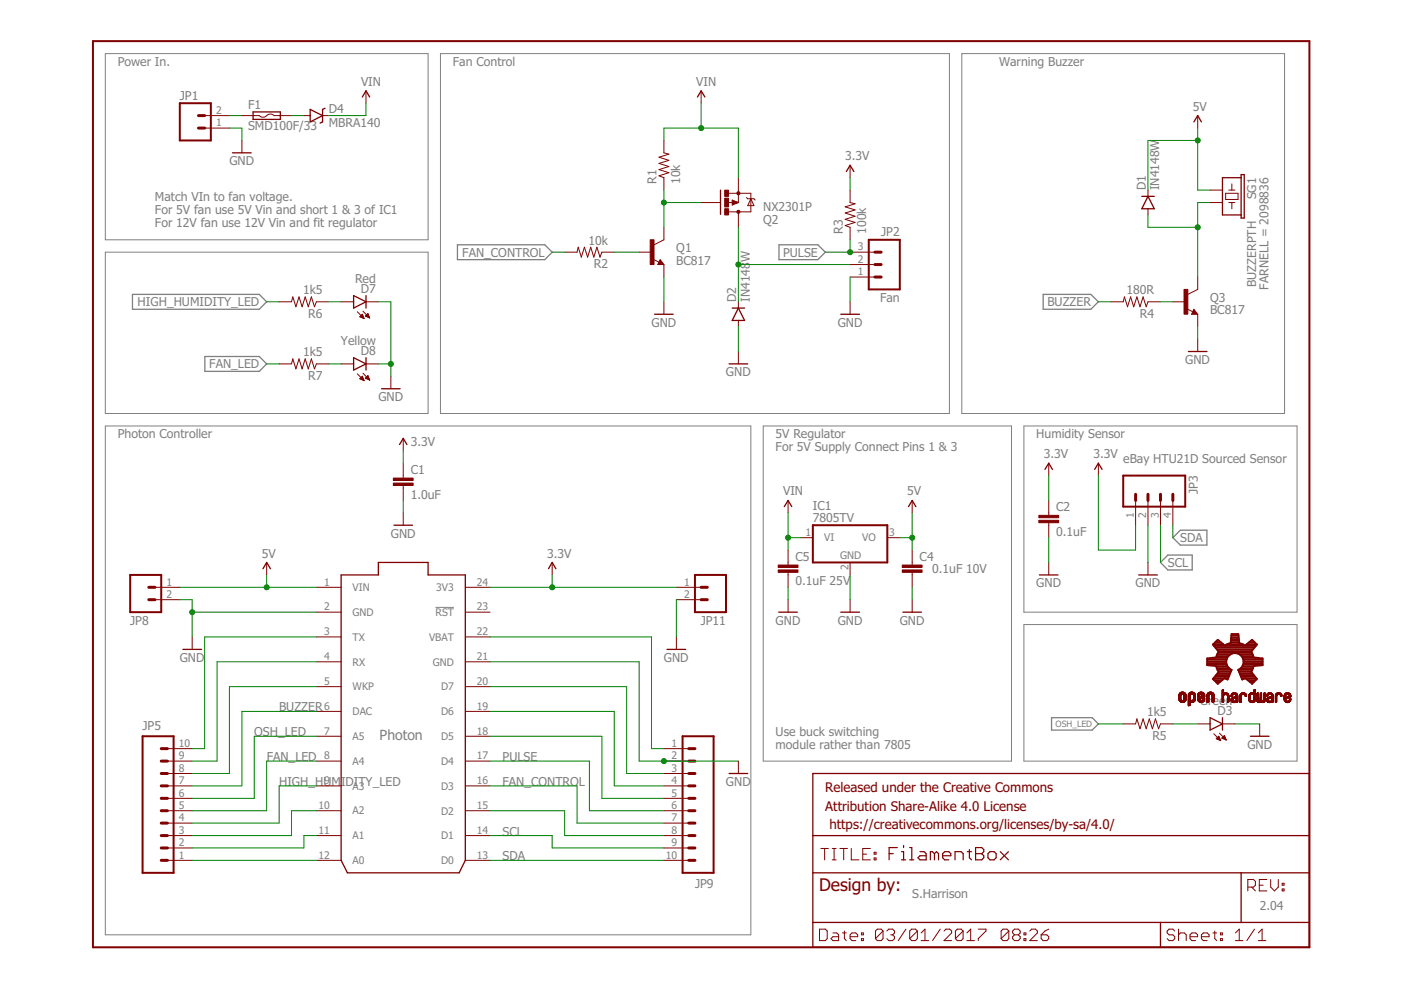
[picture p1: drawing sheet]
<svg xmlns="http://www.w3.org/2000/svg" width="297mm" height="210mm" viewBox="0 0 297 210" stroke-linecap="round" stroke-linejoin="round" font-family="sans-serif">
<path d="M22.3 11.4h68.5v39.4h-68.5zM93.4 11.4h107.9v76.3h-107.9zM203.9 11.4h68.5v76.3h-68.5zM22.3 53.5h68.5v34.2h-68.5zM22.3 90.3h136.9v107.9h-136.9zM161.8 90.3h52.7v71.1h-52.7zM217.1 90.3h57.9v39.5h-57.9zM92.3 128.8h3.9M217.1 132.4h57.9v29h-57.9z" fill="none" stroke="#808080" stroke-width=".21"/>
<path d="M97 51.9h18.5l1.6 1.6-1.6 1.6h-18.5zM165.2 51.9h8.2l1.6 1.6-1.6 1.6h-8.2zM28.1 62.4h26.9l1.5 1.6-1.5 1.6h-26.9zM43.4 75.6h11.6l1.5 1.6-1.5 1.5h-11.6zM221.2 62.4h10.1l1.6 1.6-1.6 1.6h-10.1zM246 119.3l1.6-1.6h5.2v3.1h-5.2zM248.7 114l1.6-1.6h5.6v3.2h-5.6zM222.9 152.2h8.7l1.3 1.3-1.3 1.3h-8.7z" fill="none" stroke="#808080" stroke-width=".28"/>
<g fill="none" stroke="#800000" stroke-width=".28">
<path d="M49.3 32.4h4M53.7 23.7h5.7v1.6h-5.7zM65.8 23.2l2.6 1.3-2.6 1.3zM68.9 22.9l-.5 .3v2.6l-.5 .3M76.8 20.6l.8-1.3 .8 1.3M147.9 20.6l.8-1.3 .8 1.3M179.5 36.4l.7-1.3 .8 1.3M253.1 25.8l.8-1.3 .8 1.3M263.1 37.7h-3.9v7.9h3.9M263.1 37h.7v9.2h-.7zM140 55.6l.1 .2h-.4l.3-.5 .5 .7h-.8M152.8 40.3v5.1"/>
<path d="M242.1 41.6h2.6M243.4 41.6l1.3 2.7h-2.6zM75 62.7l2.6 1.3-2.6 1.3zM75 75.8l2.6 1.4-2.6 1.3zM77.6 62.7v2.6M77.6 75.8v2.7M138.8 66.6h3.9M154.6 77.2h3.9M155.2 65.3h2.7M156.5 65.3l1.4 2.6h-2.7zM178.3 66.6h3.9M252 74.5h3.9"/>
<path d="M253.1 66.1l.2 .3h-.4l.2-.6 .6 .7h-.8M80.9 82.4h3.9M84.7 94.3l.8-1.4 .8 1.4M221.6 99.5l.8-1.3 .7 1.3M232.1 99.5l.8-1.3 .8 1.3M83.5 111.4h4M166.3 107.4l.8-1.3 .8 1.3M192.6 107.4l.8-1.3 .8 1.3M38.8 137.7h3.9M55.8 120.6l.7-1.3 .8 1.3M72.3 121.9h7.9v-2.6h10.6v2.6h7.9v60.5l-1.4 2.7h-23.6l-1.4-2.7zM116.3 120.6l.8-1.3 .8 1.3"/>
<path d="M141.4 137.7h4M165.1 129.8h4M178.3 129.8h3.9M191.4 129.8h4M220.4 121.9h3.9M241.4 121.9h4M256.6 152.2l2.6 1.3-2.6 1.3zM259.2 152.2v2.6M265.1 156.1h4M154.6 164h3.9M172.3 164h105.3v36.9h-105.3zM172.3 177.2h105.3"/>
<path d="M172.3 185.1h105.3M172.3 195.6h105.3M246 195.6v5.3M263.1 185.1v10.5"/>
</g>
<g fill="none" stroke="#800000" stroke-width=".21">
<path d="M77.6 19.3v2.6M148.7 19.3v2.6M43.4 27.2h5.2M43.4 24.5h5.2M51.3 24.5h3.7a1.18 1.18 0 0 0 1.8-.2 1.06 1.06 0 0 1 1.3 .2h3.7M51.3 29.8v2.6M64.4 24.5h1.4M68.4 24.5h1.3M140.8 29.8v2.6l1 .3-2.1 .6 2.1 .7-2.1 .6 2.1 .7-2.1 .7 2.1 .6-2.1 .7 1.1 .4v2.6M156.5 37.7v5.2M180.2 35.1v2.6M253.9 24.5v2.7"/>
<path d="M261.2 39v1.3M119.7 53.5h2.6l.3-1.1 .7 2.1 .6-2.1 .7 2.1 .6-2.1 .7 2.1 .7-2.1 .6 2.1 .4-1h2.6M135.5 53.5h2.6M138.5 54.9l1.2 .7M140 55.1l.8 1h-1.4zM140.8 48.2v2.6l-2.1 1.1M140.8 56.1v2.6M148.7 42.9h3.9M154.5 41h4.7v3.9h-4.7M154.5 42.9h.9M155.2 42.4l1.3 .5-1.3 .6zM156.5 44.9v3.3"/>
<path d="M158.3 41.9l.2 .2h1.4l.2 .3M159.2 42.1l.7 1.5h-1.4zM180.2 58.7h5.3M180.2 56.1h5.3M180.2 53.5h5.3M180.2 40.3v2.6l1.1 .3-2.1 .7 2.1 .6-2.1 .7 2.1 .6-2.1 .7 2.1 .7-2.1 .6 1 .4v2.6M243.4 40.3v1.3M243.4 44.3v1.3M253.9 58.7v2.7l-2.1 1M256.6 42.9h2.6M256.6 40.3h2.6M259.9 41h2.6v1.3h-2.6z"/>
<path d="M260.5 42.9h1.3M260.5 40.3h1.3M261.2 42.9v1.4M59.2 64h2.6l.3-1.1 .6 2.1 .7-2.1 .7 2.1 .6-2.1 .7 2.1 .6-2.1 .7 2.1 .4-1h2.6M59.2 77.2h2.6l.3-1.1 .6 2.1 .7-2.1 .7 2.1 .6-2.1 .7 2.1 .6-2.1 .7 2.1 .4-1h2.6M72.3 64h2.7M72.3 77.2h2.7M75.8 66.1l1.4 1.4M75.8 79.3l1.4 1.4M76.3 67.2h.7M76.4 67.1h.6M76.5 66.9h.4"/>
<path d="M76.6 67.3h.5M76.6 66.8h.3M76.7 79.9h.2M76.8 66.7h.1M76.8 66.6l.4 .9-.9-.3zM76.8 79.8l-.5 .5 .9 .4M76.8 79.8l.4 .9M76.8 79.8h.1M76.9 67.4h.3M76.9 66l1.5 1.4M76.9 79.1l1.5 1.5M77.5 67l.5-.5 .4 .9z"/>
<path d="M77.5 67.1h.7M77.6 66.9h.6M77.6 64h2.6M77.6 77.2h2.6M77.7 66.8h.4M77.7 79.9h.4M77.8 66.7h.3M77.8 67.2h.5M77.9 79.8h.2M77.9 66.5h.1M78 79.7h.1M78 79.7l-.5 .5"/>
<path d="M78 79.7l.4 .9M78.1 67.3h.2M82.9 79.8v2.6M140.8 64v2.6M156.5 64v1.3M156.5 67.9v1.4M156.5 74.5v2.7M180.2 64v2.6M235.5 64h2.6l.3-1.1 .7 2.1 .6-2.1 .7 2.1 .6-2.1 .7 2.1 .7-2.1 .6 2.1 .4-1h2.6M248.7 64h2.6M251.6 65.5l1.3 .6M253.1 65.6l.8 1h-1.3z"/>
<path d="M253.9 66.6v2.7M253.9 71.9v2.6M76.3 80.3h.7M76.4 80.2h.6M76.5 80.4h.6M76.6 80.1h.3M76.8 80.5h.3M77.1 80.7h.1M77.5 80.2h.7M77.5 80.2l.9 .4M77.6 80.1h.6M77.7 80.3h.6"/>
<path d="M78 80.4h.3M78.3 80.5h.1M85.5 92.9v2.7M85.5 98.2v3.2M222.4 98.2v2.6M232.9 98.2v2.6M56.5 119.3v2.6M85.5 103v3.1M85.5 108.7v2.7M117.1 119.3v2.6M167.1 106.1v2.6M167.1 116.6v3.2"/>
<path d="M169.7 114h2.6M180.2 119.3v2.6M188.1 114h2.7M193.4 106.1v2.6M193.4 116.6v3.2M222.4 106.1v3.2M222.4 110.8v3.2M222.4 119.3v2.6M240.8 106.1v5.3M243.4 106.1v5.3M243.4 119.3v2.6M246 106.1v5.3"/>
<path d="M248.7 106.1v5.3M32.9 124.5h5.2M32.9 127.1h5.2M40.7 135v2.7M67.1 124.5h5.2M67.1 129.8h5.2M67.1 135h5.2M98.7 124.5h5.2M98.7 129.8h5.2M98.7 135h5.2M143.4 124.5h5.3M143.4 127.1h5.3"/>
<path d="M143.4 135v2.7M167.1 121.4v3.1M167.1 127.1v2.7M180.2 127.1v2.7M193.4 121.4v3.1M193.4 127.1v2.7M35.5 158.7h5.2M67.1 140.3h5.2M67.1 145.6h5.2M67.1 150.8h5.2M67.1 156.1h5.2M98.7 140.3h5.2"/>
<path d="M98.7 145.6h5.2M98.7 150.8h5.2M98.7 156.1h5.2M140.8 158.7h5.2M238.1 153.5h2.7l.2-1.1 .7 2.1 .7-2.1 .6 2.1 .7-2.1 .6 2.1 .7-2.1 .6 2.1 .4-1h2.7M250 148.3h.4M250 148.2l.4 .1M250 148.2h.3M250 148.1h.3M250 148h.3M250 147.9h.3M250 147.8h.3"/>
<path d="M250 147.7h.3M250 147.6h.3M250 147.5h.3M250 147.4h.3M250 147.3h.4M250 148.4h.5M250 148.3l.4 .1M250 148.4l.6 .1M250 147.2h.5M250 148.5h.7M250 148.5h1.4M250.1 147.1h1.3"/>
<path d="M250.1 147h1.2M250.1 148.7h1.2M250.2 148.7h1M250.2 146.9h1M250.2 148.8h1M250.3 148.8h.8M250.3 146.8h.8M250.4 148.9h.7M250.4 147.4h-.4M250.4 146.8h.6M250.6 148.9h.2M250.6 147.2h-.6"/>
<path d="M250.6 146.7h.2M250.8 148.5h.6M250.8 147.2h.6M251 147.2l.5 .1M251 148.4h.5M251 147.3h.5M251 148.3h.5M251 147.4h.5M251.1 148.2h.4M251.1 148.1h.4M251.1 148h.4M251.1 147.9h.4"/>
<path d="M251.1 147.8h.4M251.1 147.7h.4M251.1 147.6h.4M251.1 147.5h.4M251.1 147.4h.4M251.4 148.6h-1.3M251.4 147.1l-1.4 .1M251.4 148.4l-.5 .1M251.5 148.4h-.5M251.9 149.6h.2M251.9 149.5h.4M251.9 149.4h.4"/>
<path d="M251.9 149.3h.4M251.9 149.2h.4M251.9 149.1h.4M251.9 149h.4M251.9 148.5h.7M251.9 148.4l.6 .1M251.9 148.4h.5M251.9 148.3l.5 .1M251.9 148.3h.5M251.9 148.2l.4 .1M251.9 148.2h.4M251.9 148.1h.4"/>
<path d="M251.9 148h.4M251.9 147.9h.4M251.9 147.8h.4M251.9 147.7h.4M251.9 147.6h.4M251.9 147.5h.4M251.9 147.4h.4M251.9 147.3h.5M252 147.2h.5M252 147.2h1.4M252 147.1h1.4M252.1 147h1.2"/>
<path d="M252.2 146.9h1M252.3 149.6h-.4M252.3 146.8h.8M252.3 149.5h-.4M252.3 148.9h-.4M252.3 147.4h-.4M252.4 146.8h.6M252.4 147.3h-.5M252.5 147.2h-.5M252.6 148.9h.2M252.6 146.7h.2M252.8 148.5h.6"/>
<path d="M252.8 147.2h.6M252.9 148.4h.5M252.9 147.2h.5M253 147.3h.4M253 148.4h.4M253 148.3h.4M253 147.4h.4M253 148.9h-1.1M253 148.2h.4M253 148.1h.4M253 148h.4M253 147.9h.4"/>
<path d="M253 147.8h.4M253 147.7h.4M253 147.6h.4M253 147.5h.4M253.1 148.8h-1.2M253.2 148.8h-1.3M253.2 148.7h-1.3M253.3 148.7h-1.4M253.3 148.6h-1.4M253.4 148.5l-1.5 .1M253.4 148.5h-.5M253.9 148.3l.5 .1"/>
<path d="M253.9 148.3h.4M253.9 148.2h.4M253.9 147.7h1.5M253.9 147.7h.4M253.9 147.6h.4M253.9 147.4h.4M253.9 153.5h2.7M253.9 148.4h.5M254 148.4l.5 .1M254 148.5h.6M254 148.5h1.3M254 147.1h1.3"/>
<path d="M254 148.6h1.3M254.1 147h1.2M254.1 148.7h1.1M254.2 148.8h1M254.2 146.9h1M254.3 146.8h.8M254.3 148.9h.7M254.3 147.5h-.4M254.3 146.8h.7M254.4 148.2h-.5M254.4 147.3l-.5 .1M254.4 147.3h-.5"/>
<path d="M254.4 147.7h1M254.4 147.2l-.5 .1M254.5 148.1l-.6 .1M254.5 148.9h.3M254.5 147.2h-.5M254.6 146.7h.2M254.6 147.6h.8M254.6 148.1h-.7M254.7 148l-.8 .1M254.7 147.6h.7M254.8 147.5h.6M254.8 147.2h.6"/>
<path d="M254.8 148h-.9M254.9 147.2h.5M254.9 148.4h.5M254.9 147.3h.5M255 147.9h-1.1M255 147.4h.4M255 147.3h.4M255 148.3h.4M255 148.2h.4M255 148.1h.4M255.1 147.9h-1.2M255.1 148.8h-.8"/>
<path d="M255.1 148.1h.3M255.2 147.8h-1.3M255.3 148h.1M255.3 147.8h-1.4M255.4 148.5h-.6M255.4 147.1l-1.4 .1M255.4 148.4h-.4M255.9 148.7h.4M255.9 148.6h.4M255.9 148.5h.4M255.9 148.4h.4M255.9 148.3h.4"/>
<path d="M255.9 148.2h.4M255.9 148.1h.4M255.9 148h.4M255.9 147.9h.4M255.9 147.8h.4M255.9 147.7h.4M255.9 147.6h.4M255.9 147.5h.4M255.9 147.4h.4M255.9 148.9h.3M255.9 147.3h.4M255.9 147.2h.5"/>
<path d="M256 147.1h1.3M256 147h1.3M256.1 147h1.2M256.1 146.9h1.1M256.2 146.9h1M256.2 148.8h-.3M256.3 146.8h.7M256.3 148.8h-.4M256.3 147.4h-.4M256.4 147.3h-.5M256.5 147.2h-.6M256.6 146.7h.2"/>
<path d="M256.8 147.2h.6M256.9 147.2l.5 .1M256.9 147.3h.5M257 147.4h.4M257 147.3h.4M257 148.7h.4M257 148.6h.4M257 148.5h.4M257 148.4h.4M257 148.3h.4M257 148.2h.4M257 148.1h.4"/>
<path d="M257 148h.4M257 147.9h.4M257 147.8h.4M257 147.7h.4M257 147.6h.4M257 147.5h.4M257.3 148.9h-.3M257.3 155.6l1.5 1.4M257.3 148.8h-.3M257.3 147.1l-1.3 .1M257.4 148.8h-.4M257.9 156.6l.9 .4"/>
<path d="M257.9 156.6h.7M258 156.5h.6M258.1 156.7h.6M258.1 156.4h.4M258.3 156.2h.2M258.4 156.1h.1M258.4 156.1l-.5 .5M258.4 156.1l.4 .9M258.4 156.9h.3M258.5 155.4l1.5 1.5M258.7 157h.1M259.1 156.5h.7"/>
<path d="M259.1 146.3h.3M259.1 148.8h.3M259.1 148.7h.3M259.1 148.6h.3M259.1 148.5h.3M259.1 148.4h.3M259.1 148.3h.3M259.1 148.2h.3M259.1 148.1h.3M259.1 148h.3M259.1 147.9h.3M259.1 147.8h.3"/>
<path d="M259.1 147.7h.3M259.1 147.6h.3M259.1 147.5h.3M259.1 147.4h.4M259.1 147.1h1.3M259.1 147h1.2M259.1 146.9h.4M259.1 146.9h.3M259.1 146.8h.3M259.1 146.7h.3M259.1 146.6h.3M259.1 146.5h.3"/>
<path d="M259.1 146.4h.3M259.2 146.3h.2M259.2 153.5h2.6M259.2 156.4h.6M259.2 148.9h-.1M259.2 146.2h.2M259.3 156.2h.4M259.3 156.6h.6M259.4 148.9h-.3M259.4 148.8h-.3M259.4 156.1h.3M259.5 147.3l-.4 .1"/>
<path d="M259.5 146.9h.6M259.6 156h.1M259.6 147.3h-.5M259.6 156l-.5 .5 .9 .4M259.6 156l.4 .9M259.6 146.9h.5M259.6 156.7h.3M259.6 147.2l-.5 .1M259.8 147.2h-.7M259.9 147.2h.5M259.9 156.9h.1M260.1 147.2l.4 .1"/>
<path d="M260.1 147.3h.4M260.2 147.3h.3M260.2 147.4h.3M260.2 147.6h.3M260.2 147.5h.3M260.3 148.9h.1M260.3 148.8h.2M260.3 148.7h.2M260.3 148.6h.2M260.3 148.5h.2M260.3 148.4h.2M260.3 148.3h.2"/>
<path d="M260.3 148.2h.2M260.3 148.1h.2M260.3 148h.2M260.3 147.9h.2M260.3 147.8h.2M260.3 147.7h.2M260.3 147.6h.2M260.5 148.9h-.2M260.5 148.8h-.2M261 148.4l.3 .1M261 148.4h.3M261 148.3h.3"/>
<path d="M261 147.7h.2M261 147.6h.3M261 147.5h.3M261 148.6h.5M261 148.5l.4 .1M261 148.5h.4M261 147.7h.1M261 148.7h.9M261 147.3h.4M261.1 148.7h.8M261.1 147.2h.4M261.1 148.8h.8"/>
<path d="M261.2 147.2h1.1M261.2 148.8h.7M261.2 147.1h1M261.2 148.9h.7M261.3 147h.9M261.3 147.6h-.3M261.3 147h.8M261.3 148.3l-.3 .1M261.3 147.4l-.3 .1M261.4 147.4h-.4M261.4 148.9h.5M261.4 148.2l-.4 .1"/>
<path d="M261.4 147.9h1M261.4 146.9h.6M261.5 147.3h-.5M261.5 148.2h-.5M261.5 146.9h.5M261.5 149h.1M261.5 147.8h.9M261.6 148.9l.1 .1M261.6 148.1l-.6 .1M261.6 147.8h.8M261.7 147.2h-.6M261.7 148.1h-.6"/>
<path d="M261.7 147.2h.6M261.8 148.6h.1M261.8 147.7h.6M261.9 148l-.8 .1M261.9 147.7h.5M261.9 147.2h.4M262 147.3h.4M262 148h-.8M262 147.6h.4M262.1 147.4h.3M262.1 148h.3M262.1 148.8h.3"/>
<path d="M262.1 148.7h.3M262.1 148.6h.3M262.1 148.5h.3M262.1 148.4h.3M262.1 148.3h.3M262.1 148.2h.3M262.1 148.1h.3M262.1 147.6h.3M262.1 147.5h.3M262.2 148.9h-.1M262.4 148.9h-.3M262.4 148.8h-.3"/>
<path d="M262.4 147.9l-1.1 .1M262.9 148.8h.3M262.9 148.7h.3M262.9 148.6h.3M262.9 148.5h.3M262.9 148.4h.3M262.9 148.3h.3M262.9 148.2h.3M262.9 148.1h.3M262.9 148h.3M262.9 147.9h.3M262.9 147.8h.3"/>
<path d="M262.9 147.7h.3M262.9 147.6h.3M262.9 147.4h.3M262.9 147.3h.4M263 148.9h-.1M263 147.2h1.2M263.1 147.1h1M263.1 147h1M263.1 148.9h-.2M263.2 147h.8M263.2 148.8h-.3M263.2 147.5h-.3"/>
<path d="M263.2 147.4h-.3M263.3 146.9h.6M263.3 147.3h-.4M263.4 146.9h.4M263.4 147.2l-.4 .1M263.6 147.2h-.6M263.6 147.2h.6M263.8 147.2l.4 .1M263.8 147.3h.5M263.9 147.3h.4M263.9 147.4h.4M264 147.4h.3"/>
<path d="M264 147.5h.3M264 147.7h.2M264.3 147.6h-.3M264.8 148.3l.3 .1M264.8 148.3h.2M264.8 148.2h.2M264.8 148.1h.2M264.8 148h.2M264.8 147.9h.2M264.8 147.8h.2M264.8 147.7h.2M264.8 147.6h.2"/>
<path d="M264.8 148.4h.3M264.8 147.4h.3M264.8 148.4l.3 .1M264.8 148.5l.4 .1M264.8 148.5h.4M264.8 148.6h.5M264.8 147.2h.5M264.9 148.7h1.2M264.9 147.2h1.3M264.9 147.1h1.3M264.9 148.8h1.1M265 147h1.2"/>
<path d="M265 148.8h.9M265.1 148.9h.8M265.1 147.5h-.3M265.1 147.4h-.3M265.2 147.3l-.4 .1M265.2 146.9h.5M265.2 148.9h.5M265.2 147.3h-.4M265.4 148.9v.1M265.4 147.2h-.5M265.5 148.9v.1M265.5 147.2h.7"/>
<path d="M265.5 149h.1M265.7 147.2h.5M265.7 148.6h.4M265.7 147.3h.5M265.8 148.5h.3M265.8 147.3h.4M265.8 147.4h.4M265.9 148.4h.3M265.9 148.3h.3M265.9 148.2h.3M265.9 148.1h.3M265.9 148h.3"/>
<path d="M265.9 147.9h.3M265.9 147.8h.3M265.9 147.7h.3M265.9 147.6h.3M265.9 147.5h.3M265.9 147.4h.3M265.9 146.9h.3M265.9 146.8h.3M265.9 146.7h.3M265.9 146.6h.3M265.9 146.5h.3M265.9 146.4h.3"/>
<path d="M265.9 146.3h.3M266 146.2h.2M266 148.7h-1.1M266.1 148.6h-.5M266.1 148.4l-.3 .1M266.5 148.4h.3M266.5 148.3h.3M266.5 148.2h.3M266.5 148.1h.3M266.5 148h.3M266.5 147.9h.3M266.5 147.8h.3"/>
<path d="M266.5 147.7h.3M266.5 147.6h.3M266.5 147.5h.3M266.5 147.4h.3M266.5 147.3h.3M266.5 147.2h.3M266.5 147.1h.3M266.5 147h.3M266.5 148.6h.4M266.5 148.5l.3 .1M266.5 148.5h.3M266.5 148.4l.3 .1"/>
<path d="M266.5 148.7h1.7M266.6 148.8h1.5M266.6 148.7h1.5M266.6 146.9h.2M266.7 148.9h1.3M266.7 146.9h.1M266.9 149h.1M267 148.9v.1M267.1 153.5v2.6M267.1 148.6h.5M267.1 148.6h.4M267.2 148.5h.3"/>
<path d="M267.2 148.4l.3 .1M267.2 148.4h.3M267.2 148.3h.3M267.2 148.2h.3M267.2 148.1h.3M267.2 148h.3M267.2 147.9h.3M267.2 147.8h.3M267.2 148.9h-.4M267.2 147.7h.3M267.2 147.6h.3M267.2 147.5h.3"/>
<path d="M267.2 147.4h.3M267.2 147.3h.3M267.2 147.2h.3M267.2 147.1h.3M267.2 147h.3M267.4 146.9h.1M267.8 149h.1M267.8 148.6h.4M267.9 148.6h.3M267.9 148.5h.3M267.9 148.4h.3M267.9 148.9h-.4"/>
<path d="M267.9 148.3h.3M267.9 148.2h.3M267.9 148.1h.3M267.9 148h.3M267.9 147.9h.3M267.9 147.8h.3M267.9 147.7h.3M267.9 147.6h.3M267.9 147.5h.3M267.9 147.4h.3M267.9 147.3h.3M267.9 147.2h.3"/>
<path d="M267.9 147.1h.3M267.9 147h.3M268.1 148.8h-1.5M268.1 146.9h.1M268.5 148.5h.4M268.5 148.4h.3M268.5 148.3h.3M268.5 148.5l.4 .1M268.5 147.6h.3M268.5 147.5h.3M268.5 147.7h.1M268.6 148.7h.8"/>
<path d="M268.6 148.6h.4M268.6 147.3h.3M268.6 147.2h.4M268.6 148.8h.8M268.7 147.1h1.1M268.7 147.7h-.2M268.7 148.8h.8M268.8 148.9h.7M268.8 147h.9M268.8 147.6h-.3M268.8 147h.8M268.8 147.5h-.3"/>
<path d="M268.9 147.4h-.4M268.9 148.9h.5M268.9 148.2l-.4 .1M268.9 147.9h1M268.9 146.9h.6M269 148.2h-.5M269 147.3h-.4M269 146.9h.5M269 147.8h.9M269.1 149h.1M269.1 148.1l-.5 .1M269.2 147.8h.7"/>
<path d="M269.2 147.2h-.6M269.3 147.2h.5M269.3 148.6h.1M269.3 148.1h-.7M269.3 147.7h.6M269.4 148l-.8 .1M269.4 147.7h.5M269.4 147.2h.5M269.5 147.3h.4M269.5 148h-.8M269.5 147.6h.4M269.6 147.4h.3"/>
<path d="M269.6 148h.3M269.6 147.6h.3M269.6 147.5h.3M269.6 148.8h.3M269.6 148.7h.3M269.6 148.6h.3M269.6 148.5h.3M269.6 148.4h.3M269.6 148.3h.3M269.6 148.2h.3M269.6 148.1h.3M269.7 148.9h-.1"/>
<path d="M269.9 148.9h-.3M269.9 147.9l-1.1 .1M270.4 148.8h.3M270.4 148.7h.3M270.4 148.6h.3M270.4 148.5h.3M270.4 148.4h.3M270.4 148.3h.3M270.4 148.2h.3M270.4 148.1h.3M270.4 148h.3M270.4 147.9h.3"/>
<path d="M270.4 147.8h.3M270.4 147.7h.3M270.4 147.6h.3M270.4 147.4h.3M270.4 147.3h.4M270.5 148.9h-.1M270.5 147.2h1.2M270.6 147.1h1M270.6 147h1M270.7 148.9h-.3M270.7 148.8h-.3M270.7 147h.8"/>
<path d="M270.7 147.5h-.3M270.8 147.4h-.4M270.8 146.9h.6M270.8 147.3h-.4M270.9 147.2l-.4 .1M271.1 147.2h-.6M271.1 147.2h.6M271.3 147.2h.4M271.4 147.3h.4M271.5 147.4h.3M271.5 147.5h.3M271.5 147.6h.3"/>
<path d="M271.5 147.7h.2M271.8 147.6h-.3M272.3 148.4h.3M272.3 148.3l.3 .1M272.3 148.3h.3M272.3 147.9h1.1M272.3 147.8h.3M272.3 147.7h.3M272.3 147.6h.3M272.3 147.5h.3M272.3 147.4h.3M272.3 148.4l.3 .1"/>
<path d="M272.3 148.5h.4M272.3 148.5l.5 .1M272.4 148.6h.4M272.4 148.7h1.2M272.4 147.2h1.2M272.5 148.8h1M272.5 147.1h1M272.5 147h.9M272.5 148.8h.9M272.6 148.9h.8M272.6 148.2l-.3 .1M272.6 147.3l-.3 .1"/>
<path d="M272.7 146.9h.6M272.7 148.2h-.4M272.7 148.9h.5M272.7 147.3h-.4M272.7 146.9h.5M272.8 147.2l-.4 .1M272.8 148.1l-.5 .1M272.9 147.2h-.5M272.9 148.9l-.1 .1M273 149h.1M273 148.1h-.7M273 147.2h.6"/>
<path d="M273.1 148l-.8 .1M273.1 147.7h.6M273.2 148.6h.4M273.2 147.2h.4M273.2 148h-.9M273.2 147.6h.5M273.2 147.3h.4M273.3 148.5h.3M273.3 147.3l.4 .1M273.3 147.9l-1 .1M273.3 147.4h.4M273.3 148.4h.4"/>
<path d="M273.3 147.6h.4M273.4 148.4h.3M273.4 147.5h.3M273.4 147.4h.3M273.4 148.3h.3M273.4 148.2h.3M273.5 148.7h-1.1M273.5 148.2h.2M273.6 147.8h-.9M273.6 148.6h-.4M273.6 147.8h-.8M273.7 148.4l-.4 .1"/>
<path d="M273.7 147.7h-.7M35.5 161.4h5.2M35.5 166.6h5.2M35.5 171.9h5.2M35.5 177.2h5.2M35.5 179.8h5.2M35.5 174.5h5.2M35.5 169.3h5.2M35.5 164h5.2M67.1 161.4h5.2M67.1 166.6h5.2M67.1 171.9h5.2"/>
<path d="M67.1 177.2h5.2M98.7 161.4h5.2M98.7 166.6h5.2M98.7 171.9h5.2M98.7 177.2h5.2M140.8 161.4h5.2M140.8 166.6h5.2M140.8 171.9h5.2M140.8 177.2h5.2M140.8 179.8h5.2M140.8 174.5h5.2M140.8 169.3h5.2"/>
<path d="M140.8 164h5.2M156.5 161.4v2.6M174 179.9h1.6M174.8 179.9v2.4M176.4 179.9h.9M176.8 179.9v2.4M178.1 179.9h1.6M178.9 179.9v2.4M180.5 179.9v2.4h1.6M184.5 179.9h-1.6v2.4h1.6M35.5 182.4h5.2M67.1 182.4h5.2"/>
<path d="M98.7 182.4h5.2M140.8 182.4h5.2M173.8 197h1.2l.4 .4v1.6l-.4 .4h-1.2zM176.4 182.3h.9M176.6 197.8h.8l.4 .4v1.2h-1.2l-.4-.4 .4-.4h1.2M178.6 197.8h.8M179 197.4v1.6l.4 .4M180.2 198.6h1.6v-.4l-.4-.4h-.8l-.4 .4v.8l.4 .4h.8M182.6 199h.4v.4h-.4zM182.6 197.8h.4v.4h-.4zM182.9 181.1h.8M185.3 181.9h.4v.4h-.4z"/>
<path d="M185.3 180.7h.4v.4h-.4zM187.2 197.4v1.6l-.4 .4h-.8l-.4-.4M187.2 197.4l-.4-.4h-.8l-.4 .4v1.6M187.2 197.4l-1.6 1.6M188 197.4l.4-.4h.9l.4 .4v.4l-.4 .4M188.8 198.2h.5M189.3 198.2l.4 .4v.4l-.4 .4h-.9l-.4-.4M192.1 197l-1.6 2.4M194.5 197.4v1.6l-.4 .4h-.8l-.4-.4M194.5 197.4l-.4-.4h-.8l-.4 .4v1.6M194.5 197.4l-1.6 1.6M195.3 199.4h1.6"/>
<path d="M195.3 197.8l.8-.8v2.4M199.3 197l-1.6 2.4M200.2 197.4l.4-.4h.8l.4 .4v.4l-1.6 1.6h1.6M204.2 197.4v1.6l-.4 .4h-.8l-.4-.4M204.2 197.4l-.4-.4h-.8l-.4 .4v1.6M204.2 197.4l-1.6 1.6M205 199.4h1.6M205 197.8l.8-.8v2.4M207.4 197h1.6v.4l-1.6 1.6v.4M213.9 197.4v1.6l-.4 .4h-.8l-.4-.4M213.9 197.4l-.4-.4h-.8l-.4 .4v1.6M213.9 197.4l-1.6 1.6"/>
<path d="M215.1 198.2l-.4 .4v.4l.4 .4h.8l.4-.4v-.4l-.4-.4M215.1 198.2l-.4-.4v-.4l.4-.4h.8l.4 .4v.4l-.4 .4M215.1 198.2h.8M217.1 199h.4v.4h-.4zM217.1 197.8h.4v.4h-.4zM218.3 197.4l.4-.4h.8l.4 .4v.4l-1.6 1.6h1.6M220.7 198.2h1.3l.4 .4v.4l-.4 .4h-.9l-.4-.4zM222.4 197l-.8 .4-.9 .8M249.1 197.4l-.4-.4h-.8l-.4 .4v.4l.4 .4h.8l.4 .4v.4l-.4 .4h-.8l-.4-.4M249.9 198.2l.4-.4h.8l.4 .4v1.2M249.9 197v2.4M252.3 198.6h1.6v-.4l-.4-.4h-.8l-.4 .4v.8l.4 .4h.8"/>
<path d="M254.7 198.6h1.6v-.4l-.4-.4h-.8l-.4 .4v.8l.4 .4h.8M257.2 197.8h.8M257.6 197.4v1.6l.4 .4M258.8 199h.4v.4h-.4zM258.8 197.8h.4v.4h-.4zM261.9 199.4h1.6M261.9 197.8l.8-.8v2.4M264.6 188.1h1.2l.4-.4v-.8l-.4-.4h-1.2v2.4M265.4 188.1l.8 .8M266 197l-1.6 2.4M266.8 199.4h1.6M266.8 197.8l.8-.8v2.4"/>
<path d="M267 187.7h.8M268.6 186.5h-1.6v2.4h1.6M269.4 186.5v1.6l.8 .8 .8-.8v-1.6M271.8 188.5h.4v.4h-.4zM271.8 187.3h.4v.4h-.4z"/>
</g>
<g fill="#800000" stroke="#800000" stroke-width=".21">
<path d="M83.4 102.4h4.2v.5h-4.2z"/>
<path d="M83.4 101.4h4.2v.5h-4.2z"/>
<path d="M220.3 110.3h4.2v.5h-4.2z"/>
<path d="M220.3 109.3h4.2v.5h-4.2z"/>
<path d="M191.3 120.8h4.2v.5h-4.2z"/>
<path d="M191.3 119.8h4.2v.5h-4.2z"/>
<path d="M137.9 50.8h.8v5.3h-.8z"/>
<path d="M153.6 40.3h.9v1.3h-.9z"/>
<path d="M153.6 44.3h.9v1.3h-.9z"/>
<path d="M153.6 42h.9v1.9h-.9z"/>
<path d="M251 61.4h.8v5.2h-.8z"/>
<path d="M165 120.8h4.2v.5h-4.2z"/>
<path d="M165 119.8h4.2v.5h-4.2z"/>
</g>
<path d="M19.7 8.7h257.9v192.2h-257.9zM38.1 21.9h6.6v7.9h-6.6zM184.2 50.8h6.6v10.6h-6.6zM172.3 111.4h15.8v7.9h-15.8zM238.1 100.8h13.2v6.6h-13.2zM27.6 121.9h6.6v7.9h-6.6zM147.3 121.9h6.6v7.9h-6.6zM30.2 156.1h6.6v29h-6.6zM144.7 156.1h6.6v29h-6.6z" fill="none" stroke="#800000" stroke-width=".42"/>
<g fill="none" stroke="#800000" stroke-width=".63">
<path d="M42.1 24.5h1.3M42.1 27.2h1.3M185.5 53.5h1.3M185.5 56.1h1.3M185.5 58.7h1.3M240.8 104.8v1.3M243.4 104.8v1.3M246 104.8v1.3M248.7 104.8v1.3M31.5 127.1h1.4M31.5 124.5h1.4M148.7 127.1h1.3"/>
<path d="M148.7 124.5h1.3M34.2 158.7h1.3M146 158.7h1.3M34.2 177.2h1.3M34.2 179.8h1.3M34.2 171.9h1.3M34.2 174.5h1.3M34.2 169.3h1.3M34.2 166.6h1.3M34.2 164h1.3M34.2 161.4h1.3M146 177.2h1.3"/>
<path d="M146 179.8h1.3M146 171.9h1.3M146 174.5h1.3M146 169.3h1.3M146 166.6h1.3M146 164h1.3M146 161.4h1.3M34.2 182.4h1.3M146 182.4h1.3"/>
</g>
<path d="M155.4 42.7l.9 .2-.9 .3v-.3h.2" fill="none" stroke="#800000" stroke-width=".32"/>
<g fill="#800000" stroke="#800000" stroke-width=".21">
<path d="M156.3 44.7h.5v.4h-.5z" fill-rule="evenodd"/>
<circle cx="156.6" cy="41" r=".35"/>
</g>
<g fill="none" stroke="#800000" stroke-width=".25">
<path d="M190.2 179.7h-1.7v2.6M191.6 179.3v.4M192.9 179.7h.4v2.6M206.8 179.7h1.4l.4 .4v.5l-.4 .4 .4 .4v.5l-.4 .4h-1.4zM188.5 181h.9M191.1 180.6h.5v1.7M191.1 182.3h.9M192.9 182.3h.9M195.1 180.6h.8l.5 .4v1.3h-1.3l-.5-.4 .5-.5h1.3M198.1 181l-.4-.4h-.4v1.7M198.1 181v1.3M198.1 181l.4-.4 .5 .4v1.3"/>
<path d="M199.9 181.4h1.7v-.4l-.4-.4h-.9l-.4 .4v.9l.4 .4h.9M202.5 182.3v-1.7h1.3l.4 .4v1.3M205.1 180.6h.9M205.5 180.1v1.8l.5 .4M206.8 181h1.4M209.9 180.6h.9l.4 .4v.9l-.4 .4h-.9l-.4-.4v-.9zM212.1 180.6l1.7 1.7M213.8 180.6l-1.7 1.7"/>
</g>
<g fill="none" stroke="#800000" stroke-width=".4">
<path d="M255.9 139.8h4.1M256.9 139.5h3.3M257.2 136.6h2.1M257.4 136.9h8.9M257.6 136.2h1.3M257.7 137.3h8.3M257.9 139.1h2.5M258 135.9h.4M258 137.7h7.7M258.1 138.8h2.7M258.2 138.4h7.2M258.3 138h7.1"/>
<path d="M260.2 136.6h3.3M260.8 138.8a1.86 1.86 0 0 0-.7 2.1M260.8 138.8l.9-.3 1.1 .3M260.9 136.2h1.8M261 135.9h1.7M261 135.5h1.7M261 135.1h1.6M261.1 134.8h1.5M262.8 138.8a1.85 1.85 0 0 1 .8 2.1M262.8 138.8h2.8M263.2 139.1h2.5M263.5 139.5h3.2"/>
<path d="M263.6 139.8h4.1M264.3 136.6h2.1M264.8 136.2h1.2M265.2 135.9h.5M255.9 140.9h4.2M255.9 140.6h4.1M255.9 140.2h4.1M257.3 143.8h2.3M257.4 144.2h1.7M257.6 143.5h2.9M257.8 144.6h.9M257.9 143.1h2.8"/>
<path d="M257.9 141.3h2.4M258 141.7l-.1-.5-2-.2v-1.4l2-.2 .5-1.2-1.2-1.5 1-1 1.5 1.2 1.2-.5 .2-2h1.5l.1 2 1.3 .5 1.5-1.2 1 1-1.2 1.5 .5 1.2 1.9 .2v1.4l-1.9 .2-.1 .5M258 141.7l.1 .4M258 141.7h2.6M258.1 144.9h.1M258.1 142.8h2.7M258.1 142h3M258.3 142.4h2.7M259.8 143.8h.6M260.1 140.9l.3 .6 .7 .5M261.1 142l-.8 2.1-.6-.3-1.5 1.2-1-1 1.2-1.5-.3-.4M262.5 142l.9 2.1 .6-.3 1.5 1.2"/>
<path d="M262.5 142h3M262.7 142.4h2.6M262.8 142.8h2.7M263 143.1h2.8M263.1 141.7l-.6 .3M263.1 141.7h2.6M263.1 143.5h3M263.3 143.8h.5M263.4 141.3h2.4M263.6 140.9l-.5 .8M263.6 140.9h4.1M263.7 140.6h4"/>
<path d="M263.7 140.2h4M264.1 143.8h2.3M264.5 144.2h1.7M265 144.6h.9M265.4 144.9h.1M265.5 142.1l-.2 .4 1.2 1.5-1 1M265.7 141.7l-.2 .4"/>
</g>
<g fill="none" stroke="#008000" stroke-width=".21">
<path d="M48.6 27.2h2.7v2.6M48.6 24.5h2.7M61.8 24.5h2.6M77.6 21.9v2.6h-7.9M140.8 29.8v-2.6h15.7v10.5M148.7 21.9v5.3M180.2 37.7v2.6M253.9 29.8h-10.5v10.5M253.9 27.2v13.1h2.7M117.1 53.5h2.6M130.2 53.5h5.3M140.8 40.3v7.9"/>
<path d="M140.8 58.7v5.3M140.8 42.9h7.9M156.5 48.2v15.8M156.5 56.1h23.7M180.2 50.8v2.7h-5.2M180.2 58.7v5.3M243.4 45.6v2.6h10.5M256.6 42.9h-2.7v15.8M56.5 64h2.7M56.5 77.2h2.7M69.7 64h2.6M69.7 77.2h2.6"/>
<path d="M80.2 64h2.7v15.8M80.2 77.2h2.7M156.5 69.3v5.2M232.9 64h2.6M246 64h2.7M253.9 69.3v2.6M85.5 95.6v2.6M85.5 106.1v2.6M167.1 108.7v7.9M167.1 114h2.6M190.8 114h2.6M193.4 108.7v7.9"/>
<path d="M222.4 100.8v5.3M222.4 114v5.3M232.9 100.8v15.8h7.9v-5.2M243.4 111.4v7.9M246 111.4v7.9M248.7 111.4v2.6M38.1 127.1h2.6v7.9M38.1 124.5h29M40.7 129.8h26.4M56.5 121.9v2.6M67.1 135h-23.7v23.7h-2.7M103.9 124.5h39.5"/>
<path d="M103.9 135h34.2v23.7h2.7M117.1 121.9v2.6M143.4 127.1v7.9M167.1 124.5v2.6M180.2 121.9v5.2M193.4 124.5v2.6M67.1 150.8h-15.8v15.8h-10.6M67.1 140.3h-21.1v21.1h-5.3M67.1 156.1h-13.2v13.2h-13.2M67.1 145.6h-18.5v18.4h-7.9M103.9 140.3h31.6v21.1h21M103.9 150.8h26.3v15.8h10.6"/>
<path d="M103.9 156.1h23.7v13.2h13.2M103.9 145.6h29v18.4h7.9M232.9 153.5h5.2M248.7 153.5h5.2M261.8 153.5h5.3M67.1 161.4h-10.6v10.5h-15.8M67.1 171.9h-5.3v5.3h-21.1M67.1 177.2h-2.7v2.6h-23.7M67.1 166.6h-7.9v7.9h-18.5M103.9 161.4h21.1v10.5h15.8M103.9 177.2h13.2v2.6h23.7M103.9 171.9h15.8v5.3h21.1"/>
<path d="M103.9 166.6h18.4v7.9h18.5M40.7 182.4h26.4M103.9 182.4h36.9"/>
</g>
<g fill="#008000" stroke="#008000" stroke-width=".21">
<circle cx="40.7" cy="129.8" r=".53"/>
<circle cx="140.8" cy="161.4" r=".53"/>
<circle cx="82.9" cy="77.2" r=".53"/>
<circle cx="117.1" cy="124.5" r=".53"/>
<circle cx="140.8" cy="42.9" r=".53"/>
<circle cx="156.5" cy="56.1" r=".53"/>
<circle cx="180.2" cy="53.5" r=".53"/>
<circle cx="148.7" cy="27.2" r=".53"/>
<circle cx="167.1" cy="114" r=".53"/>
<circle cx="56.5" cy="124.5" r=".53"/>
<circle cx="193.4" cy="114" r=".53"/>
<circle cx="253.9" cy="29.8" r=".53"/>
<circle cx="253.9" cy="48.2" r=".53"/>
</g>
<text font-size="3.7" fill="#800000" x="173.7" y="189">Design by:</text>
<text font-size="3" fill="#808080" x="80.5" y="156.9">Photon</text>
<g font-size="2.8" fill="#800000">
<text x="175" y="167.9">Released under the Creative Commons</text>
<text x="175" y="171.9">Attribution Share-Alike 4.0 License</text>
<text x="175.9" y="175.8">https://creativecommons.org/licenses/by-sa/4.0/</text>
</g>
<g font-size="2.6" fill="#808080">
<text x="25" y="14">Power In.</text>
<text x="96" y="14">Fan Control</text>
<text x="211.8" y="14">Warning Buzzer</text>
<text x="38.1" y="21.1">JP1</text>
<text x="52.6" y="23.1">F1</text>
<text x="76.5" y="18.2">VIN</text>
<text x="147.6" y="18.2">VIN</text>
<text x="252.9" y="23.5">5V</text>
<text x="52.6" y="27.5">SMD100F/33</text>
<text x="69.7" y="26.9">MBRA140</text>
<text x="69.7" y="24">D4</text>
<text x="48.6" y="35">GND</text>
<text x="179.2" y="34">3.3V</text>
<text x="139.2" y="39" transform="rotate(-90 139.2 39)">R1</text>
<text x="144.2" y="39" transform="rotate(-90 144.2 39)">10k</text>
<text x="242.9" y="40.3" transform="rotate(-90 242.9 40.3)">D1</text>
<text x="245.8" y="40.3" transform="rotate(-90 245.8 40.3)">IN4148W</text>
<text x="32.9" y="42.7">Match VIn to fan voltage.</text>
<text x="32.9" y="45.4">For 5V fan use 5V Vin and short 1 &amp; 3 of IC1</text>
<text x="161.8" y="44.8">NX2301P</text>
<text x="161.8" y="47.4">Q2</text>
<text x="266.3" y="42.3" transform="rotate(-90 266.3 42.3)">SG1</text>
<text x="32.9" y="48.2">For 12V fan use 12V Vin and fit regulator</text>
<text x="124.8" y="51.9">10k</text>
<text x="143.4" y="53.5">Q1</text>
<text x="178.7" y="49.5" transform="rotate(-90 178.7 49.5)">R3</text>
<text x="183.7" y="49.5" transform="rotate(-90 183.7 49.5)">100k</text>
<text x="186.8" y="50">JP2</text>
<text x="75.3" y="59.9">Red</text>
<text x="98" y="54.4">FAN_CONTROL</text>
<text x="125.9" y="56.9">R2</text>
<text x="143.4" y="56.1">BC817</text>
<text x="158.9" y="55.6" transform="rotate(-90 158.9 55.6)">W</text>
<text x="166" y="54.4">PULSE</text>
<text x="29.2" y="64.9">HIGH_HUMIDITY_LED</text>
<text x="64.3" y="62.4">1k5</text>
<text x="76.5" y="62.2">D7</text>
<text x="156.1" y="64" transform="rotate(-90 156.1 64)">D2</text>
<text x="158.9" y="64" transform="rotate(-90 158.9 64)">IN4148</text>
<text x="186.6" y="64">Fan</text>
<text x="222.1" y="64.9">BUZZER</text>
<text x="238.9" y="62.4">180R</text>
<text x="256.6" y="64">Q3</text>
<text x="266.3" y="60.8" transform="rotate(-90 266.3 60.8)">BUZZERPTH</text>
<text x="268.9" y="61.4" transform="rotate(-90 268.9 61.4)">FARNELL = 2098836</text>
<text x="65.4" y="67.4">R6</text>
<text x="138.1" y="69.3">GND</text>
<text x="177.6" y="69.3">GND</text>
<text x="241.7" y="67.4">R4</text>
<text x="256.6" y="66.6">BC817</text>
<text x="64.3" y="75.6">1k5</text>
<text x="72.3" y="73.1">Yellow</text>
<text x="76.5" y="75.3">D8</text>
<text x="251.3" y="77.2">GND</text>
<text x="44.4" y="78.1">FAN_LED</text>
<text x="65.4" y="80.5">R7</text>
<text x="153.9" y="79.8">GND</text>
<text x="80.2" y="85">GND</text>
<text x="25" y="92.9">Photon Controller</text>
<text x="87.1" y="94.5">3.3V</text>
<text x="164.4" y="92.9">5V Regulator</text>
<text x="164.4" y="95.6">For 5V Supply Connect Pins 1 &amp; 3</text>
<text x="219.7" y="92.9">Humidity Sensor</text>
<text x="87.1" y="100.4">C1</text>
<text x="221.3" y="97.2">3.3V</text>
<text x="231.8" y="97.2">3.3V</text>
<text x="238.1" y="98.2">eBay HTU21D Sourced Sensor</text>
<text x="87.1" y="105.7">1.0uF</text>
<text x="166" y="105.1">VIN</text>
<text x="192.3" y="105.1">5V</text>
<text x="253.9" y="104.8" transform="rotate(-90 253.9 104.8)">JP3</text>
<text x="82.9" y="114">GND</text>
<text x="172.3" y="110.7">7805TV</text>
<text x="172.3" y="108.1">IC1</text>
<text x="223.9" y="113.6">0.1uF</text>
<text x="223.9" y="108.3">C2</text>
<text x="55.5" y="118.2">5V</text>
<text x="116" y="118.2">3.3V</text>
<text x="168.7" y="118.9">C5</text>
<text x="195" y="118.9">C4</text>
<text x="250.2" y="114.9">SDA</text>
<text x="168.7" y="124.1">0.1uF 25V</text>
<text x="197.6" y="121.5">0.1uF 10V</text>
<text x="219.7" y="124.5">GND</text>
<text x="240.8" y="124.5">GND</text>
<text x="247.6" y="120.2">SCL</text>
<text x="27.6" y="132.4">JP8</text>
<text x="148.6" y="132.4">JP11</text>
<text x="164.4" y="132.4">GND</text>
<text x="177.6" y="132.4">GND</text>
<text x="190.8" y="132.4">GND</text>
<text x="38.1" y="140.3">GND</text>
<text x="140.8" y="140.3">GND</text>
<text x="254.4" y="149.4">Green</text>
<text x="30.2" y="154.8">JP5</text>
<text x="59.2" y="150.8">BUZZER</text>
<text x="164.4" y="156">Use buck switching</text>
<text x="243.2" y="151.9">1k5</text>
<text x="258.1" y="151.6">D3</text>
<text x="53.9" y="156.1">OSH_LED</text>
<text x="56.5" y="161.4">FAN_LED</text>
<text x="106.5" y="161.4">PULSE</text>
<text x="164.4" y="158.7">module rather than 7805</text>
<text x="244.3" y="156.9">R5</text>
<text x="264.5" y="158.7">GND</text>
<text x="59.2" y="166.6">HIGH_HUMIDITY_LED</text>
<text x="106.5" y="166.6">FAN_CONTRO</text>
<text x="122.7" y="166.6">L</text>
<text x="153.9" y="166.6">GND</text>
<text x="106.5" y="177.2">SCL</text>
<text x="106.5" y="182.4">SDA</text>
<text x="147.4" y="188.2">JP9</text>
<text x="193.4" y="190.3">S.Harrison</text>
<text x="267.1" y="192.9">2.04</text>
</g>
<g font-size="2.2" fill="#808080">
<text x="45.8" y="26.8">1</text>
<text x="45.8" y="24.2">2</text>
<text x="181.9" y="53.1">3</text>
<text x="181.9" y="58.4">1</text>
<text x="181.9" y="55.7">2</text>
<text x="170.8" y="113.6">1</text>
<text x="188.5" y="113.6">3</text>
<text x="240.4" y="109.7" transform="rotate(-90 240.4 109.7)">1</text>
<text x="243" y="109.7" transform="rotate(-90 243 109.7)">2</text>
<text x="245.7" y="109.7" transform="rotate(-90 245.7 109.7)">3</text>
<text x="248.3" y="109.7" transform="rotate(-90 248.3 109.7)">4</text>
<text x="174.8" y="114.8">VI</text>
<text x="178.1" y="118.5">GND</text>
<text x="182.8" y="114.8">VO</text>
<text x="35.3" y="124.2">1</text>
<text x="68.7" y="124.2">1</text>
<text x="74.8" y="125.3">VIN</text>
<text x="92.5" y="125.3">3V3</text>
<text x="101.1" y="124.2">24</text>
<text x="145" y="124.2">1</text>
<text x="179.9" y="120.8" transform="rotate(-90 179.9 120.8)">2</text>
<text x="35.3" y="126.8">2</text>
<text x="68.7" y="129.4">2</text>
<text x="74.8" y="130.6">GND</text>
<text x="92.3" y="130.6">RST</text>
<text x="101.1" y="129.4">23</text>
<text x="145" y="126.8">2</text>
<text x="68.7" y="134.7">3</text>
<text x="74.8" y="135.8">TX</text>
<text x="91" y="135.8">VBAT</text>
<text x="101.1" y="134.7">22</text>
<text x="68.7" y="139.9">4</text>
<text x="74.8" y="141.1">RX</text>
<text x="91.8" y="141.1">GND</text>
<text x="101.1" y="139.9">21</text>
<text x="68.7" y="145.2">5</text>
<text x="74.8" y="146.4">WKP</text>
<text x="93.5" y="146.4">D7</text>
<text x="101.1" y="145.2">20</text>
<text x="68.7" y="150.5">6</text>
<text x="68.7" y="155.7">7</text>
<text x="74.8" y="151.6">DAC</text>
<text x="93.5" y="151.6">D6</text>
<text x="101.1" y="150.5">19</text>
<text x="101.1" y="155.7">18</text>
<text x="37.9" y="161">9</text>
<text x="37.9" y="158.4">10</text>
<text x="68.7" y="161">8</text>
<text x="74.8" y="156.9">A5</text>
<text x="93.5" y="156.9">D5</text>
<text x="101.1" y="161">17</text>
<text x="142.4" y="158.4">1</text>
<text x="142.4" y="161">2</text>
<text x="37.9" y="166.3">7</text>
<text x="37.9" y="163.6">8</text>
<text x="68.7" y="166.3">9</text>
<text x="74.8" y="162.2">A4</text>
<text x="74.8" y="167.4">A3</text>
<text x="93.5" y="162.2">D4</text>
<text x="93.5" y="167.4">D3</text>
<text x="101.1" y="166.3">16</text>
<text x="142.4" y="163.6">3</text>
<text x="142.4" y="166.3">4</text>
<text x="37.9" y="171.5">5</text>
<text x="37.9" y="168.9">6</text>
<text x="67.5" y="171.5">10</text>
<text x="74.8" y="172.7">A2</text>
<text x="93.5" y="172.7">D2</text>
<text x="101.1" y="171.5">15</text>
<text x="142.4" y="168.9">5</text>
<text x="142.4" y="171.5">6</text>
<text x="37.9" y="179.4">2</text>
<text x="37.9" y="176.8">3</text>
<text x="37.9" y="174.2">4</text>
<text x="67.5" y="176.8">11</text>
<text x="74.8" y="177.9">A1</text>
<text x="93.5" y="178">D1</text>
<text x="101.1" y="176.8">14</text>
<text x="142.4" y="174.2">7</text>
<text x="142.4" y="176.8">8</text>
<text x="142.4" y="179.4">9</text>
<text x="37.9" y="182.1">1</text>
<text x="67.5" y="182.1">12</text>
<text x="74.8" y="183.2">A0</text>
<text x="93.5" y="183.2">D0</text>
<text x="101.1" y="182.1">13</text>
<text x="141.2" y="182.1">10</text>
</g>
<text font-size="1.8" fill="#808080" x="223.8" y="154.1">OSH_LED</text>
</svg>
